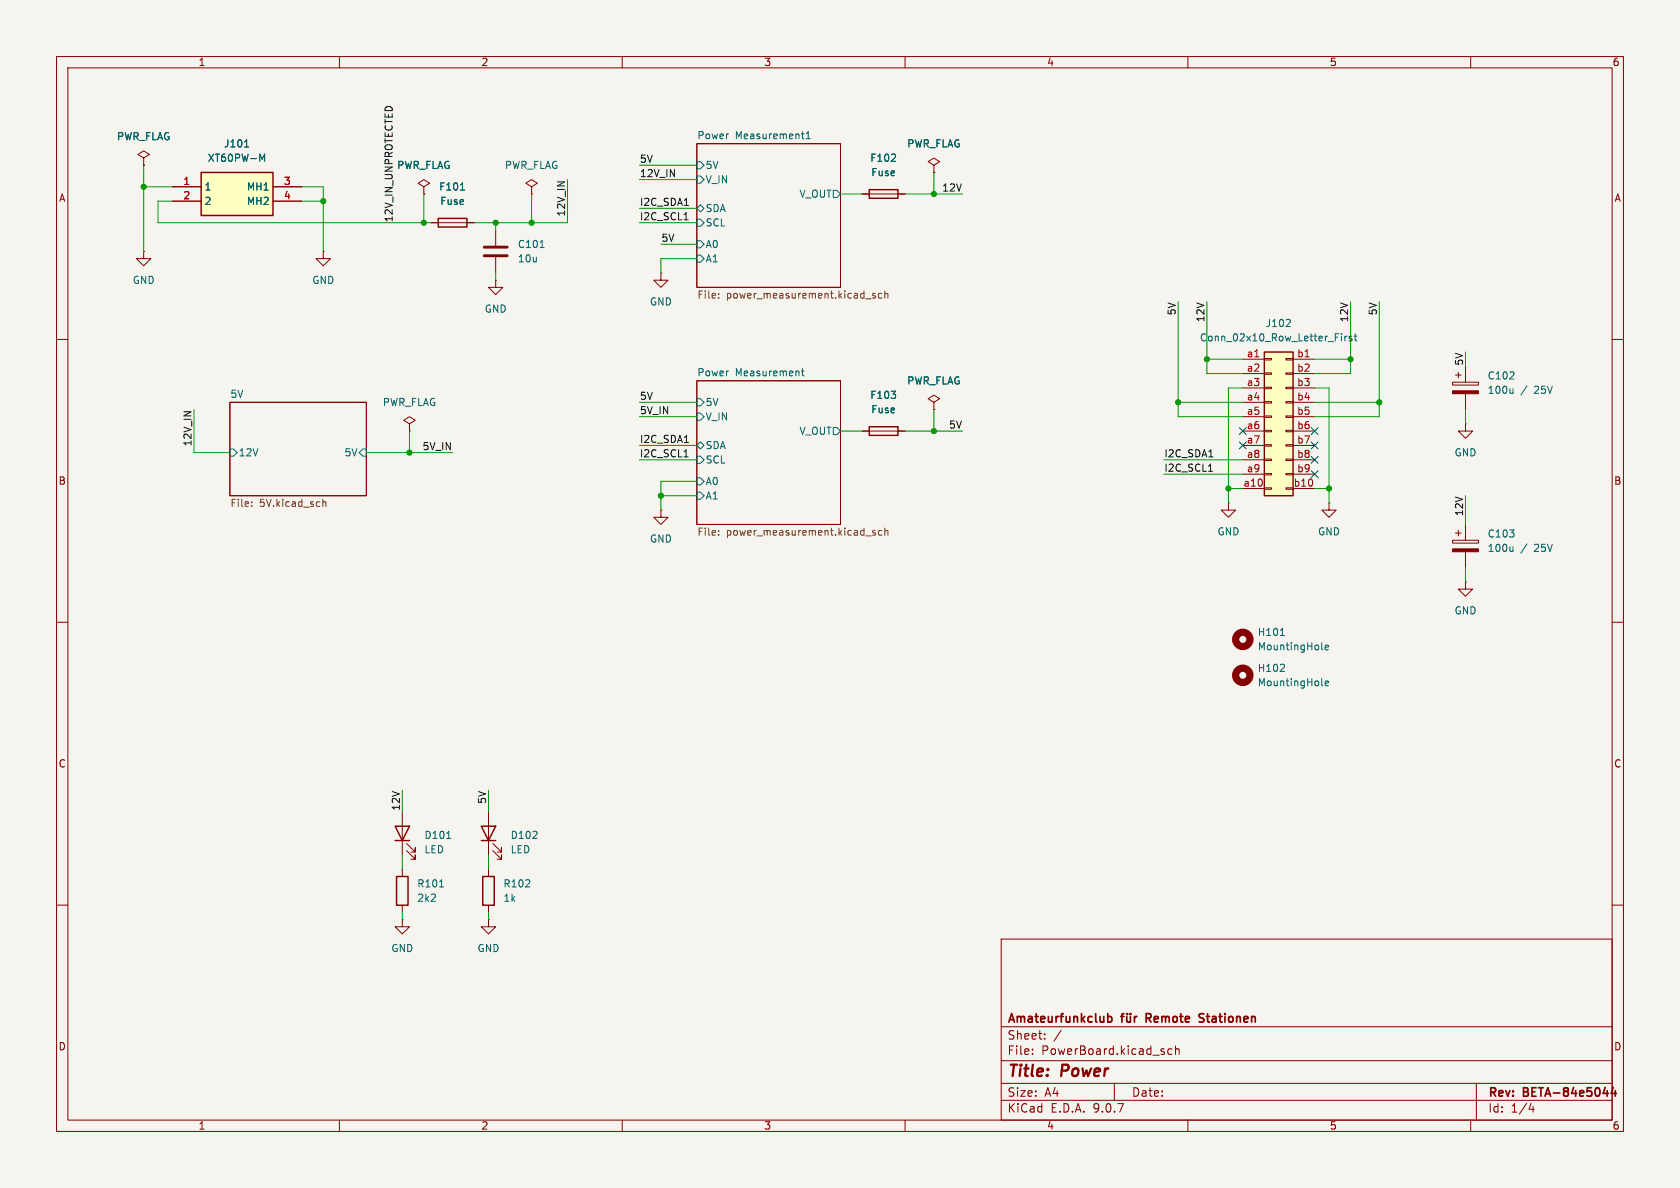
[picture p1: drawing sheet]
<svg xmlns="http://www.w3.org/2000/svg" width="297mm" height="210mm" viewBox="0 0 297 210" stroke-linecap="round" stroke-linejoin="round" font-family="sans-serif">
<path d="M0 0h297v210h-297z" fill="#f5f4ef" stroke="#f5f4ef" stroke-width=".18"/>
<g fill="none" stroke="#840000" stroke-width=".18">
<path d="M10 10h277v190h-277zM12 12h273v186h-273zM60 10v2M110 10v2M160 10v2M210 10v2M260 10v2M123.2 25.4h25.4v25.4h-25.4zM10 60h2M40.6 71.1h24.2v16.5h-24.2zM123.2 67.3h25.4v25.4h-25.4zM285 60h2"/>
<path d="M10 110h2M285 110h2M10 160h2M177 166h108v32h-108zM285 160h2M60 198v2M110 198v2M160 198v2M177 194.5h108M177 191.5h108M177 187.5h108M177 181.5h108"/>
<path d="M182.5 186.3v.1M182.5 185.5v.1M184.7 183.6v.1M184.7 182.8v.1M187.6 182.1l-1.3 2M197 191.5v3M207.2 185.5l-.5-.1-.2 .3v.4l.1 .2h.6M207.8 185.5l.2-.1 .4 .1 .1 .9M207.8 184.9v1.5M210 198v2M260 198v2M261 191.5v6.5"/>
<path d="M270.7 195l-.4 1.1h.9M271 195.6v1"/>
</g>
<g fill="none" stroke="#840000" stroke-width=".3">
<path d="M195.8 179.8l.5-.1 .3 .3v.4l-.2 .2h-.6M198.1 179.7h.6M198.7 179.2l-.4 .2v1.3M199.2 179.7l.1 .9 .3 .1 .2-.2M199.3 179.2v.1M199.8 179.2v.1M199.8 179.7v1M200.6 179.7v1M201 179.7l-.3 .1-.1 .2M202.6 180h.6M203.2 179.2h-.6v1.5M212.8 179.3l-.5-.1-.3 .3 .1 .3 .6 .2"/>
<path d="M212 180.6h.7M285.2 192.2l-.4 1.1h1M285.6 192.8v1"/>
</g>
<g fill="none" stroke="#006464" stroke-width=".18">
<path d="M123.2 28.6h.6l.7 .6-.7 .6h-.6zM123.2 38.7h.6l.7 .7-.7 .6h-.6zM123.2 36.8l.6-.6 .7 .6-.7 .7zM123.2 31.1h.6l.7 .7-.7 .6h-.6zM141.7 23.7h.5M142 24.5h.2M142.5 24.5h.7M142.5 23.6l.4-.3v1.2M147.3 33.7h.7l.6 .6-.6 .6h-.7zM123.2 42.5h.6l.7 .7-.7 .6h-.6zM123.2 45.1h.6l.7 .6-.7 .7h-.6zM40.6 79.4h.7l.6 .6-.6 .6h-.7z"/>
<path d="M64.1 79.4h.7v1.2h-.7l-.6-.6zM123.2 70.5h.6l.7 .6-.7 .7h-.6zM123.2 78.7l.6-.6 .7 .6-.7 .7zM123.2 73h.6l.7 .7-.7 .6h-.6zM141.7 65.6h.5M141.9 65.2v1.1l.3 .1M147.3 75.6h.7l.6 .6-.6 .6h-.7zM123.2 84.5h.6l.7 .6-.7 .6h-.6zM123.2 87h.6l.7 .6-.7 .7h-.6zM123.2 80.6h.6l.7 .7-.7 .6h-.6z"/>
</g>
<g fill="none" stroke="#725600" stroke-width=".18">
<path d="M127 51.9v.1M127 52.6v.1M153 52.8h1M154.7 51.9h-.3l-.1 .1v.2l.4 .1v.3h-.4M155.9 51.9h-.4l-.2 .2 .1 .5h.5M156.4 51.4v1.3M156.4 52l.2-.1h.3l.1 .8M44.5 89.4v.1M44.5 88.8v.1M57.1 88.3v1.2M57.1 88.8l.2-.1 .3 .1v.7M127 94.5v.1"/>
<path d="M127 93.8v.2M153 94.7h1M154.7 93.8h-.3l-.1 .2v.1l.4 .2v.3h-.4M155.9 93.8h-.4l-.2 .2 .1 .6h.5M156.4 93.9l.2-.1h.3l.1 .8M156.4 93.3v1.3"/>
</g>
<path d="M223.5 62.2h5.1v25.4h-5.1z" fill="#ffffc2"/>
<path d="M77.5 38.6h5v1.5h-5zM153.7 33.5h5v1.6h-5zM223.5 62.2h5.1v25.4h-5.1zM85.1 146.1h2.5l-1.2 2.5zM85.1 148.6h2.5M85.3 154.9h2.1v5.1h-2.1z" fill="none" stroke="#840000" stroke-width=".25"/>
<g fill="none" stroke="#840000" stroke-width=".18">
<path d="M76.2 39.4h7.6M152.4 34.3h7.6M165.1 29.2l1-.6-1-.7-1 .7 1 .6v1.3M165.1 30.5h.1M57.1 44.5v1.2h1.3l-1.3 1.3-1.2-1.3h1.2M57.1 44.5h.1M116.8 48.3v1.2h1.3l-1.3 1.3-1.2-1.3h1.2M116.8 48.3h.1M219.7 63.5h3.8M219.7 66h3.8M219.7 68.6h3.8M219.7 71.1h3.8"/>
<path d="M219.7 73.7h3.8M219.7 76.2h3.8M219.7 78.7h3.8M223.5 63.4h1.3v.2h-1.3zM223.5 65.9h1.3v.3h-1.3zM223.5 68.5h1.3v.2h-1.3zM223.5 71h1.3v.2h-1.3zM223.5 73.5h1.3v.3h-1.3zM223.5 76.1h1.3v.2h-1.3zM223.5 78.6h1.3v.3h-1.3zM227.3 63.4h1.3v.2h-1.3zM227.3 65.9h1.3v.3h-1.3z"/>
<path d="M227.3 68.5h1.3v.2h-1.3zM227.3 71h1.3v.2h-1.3zM227.3 73.5h1.3v.3h-1.3zM227.3 76.1h1.3v.2h-1.3zM227.3 78.6h1.3v.3h-1.3zM228.6 63.5h3.8M228.6 66h3.8M228.6 68.6h3.8M228.6 71.1h3.8M228.6 73.7h3.8M228.6 76.2h3.8M228.6 78.7h3.8"/>
<path d="M259.1 74.9v1.3h1.2l-1.2 1.3-1.3-1.3h1.3M259.1 74.9h.1M116.8 90.2v1.2h1.3l-1.3 1.3-1.2-1.3h1.2M116.8 90.2h.1M217.2 88.9v1.3h1.2l-1.2 1.2-1.3-1.2h1.3M217.2 88.9h.1M219.7 81.3h3.8M219.7 83.8h3.8M219.7 86.4h3.8M223.5 81.2h1.3v.2h-1.3zM223.5 83.7h1.3v.2h-1.3zM223.5 86.2h1.3v.3h-1.3z"/>
<path d="M227.3 81.2h1.3v.2h-1.3zM227.3 83.7h1.3v.2h-1.3zM227.3 86.2h1.3v.3h-1.3zM228.6 81.3h3.8M228.6 83.8h3.8M228.6 86.4h3.8M234.9 88.9v1.3h1.3l-1.3 1.2-1.2-1.2h1.2M234.9 88.9h.1M256.8 95.5h4.6v.5h-4.6zM257.3 94.2h1M257.8 93.7v1M259.1 92.7v2.8"/>
<path d="M259.1 97.5v2.8M259.1 102.9v1.2h1.2l-1.2 1.3-1.3-1.3h1.3M259.1 102.9h.1M86.4 143.5v7.6M86.4 153.7v1.2M87.1 150.4l1.5 1.5v-.8v.8h-.7M87.1 149.1l1.5 1.5v-.7v.7h-.7M86.4 162.6v1.2h1.2l-1.2 1.3-1.3-1.3h1.3M86.4 162.6h.1M86.4 160v1.3"/>
</g>
<g fill="none" stroke="#006464" stroke-width=".18">
<path d="M81.4 33.6h.7M157.5 28.5h.8M158.3 27.4v.4M228 56.5l.1 .2v.3l-.8 .7h.8M237.2 59v.1M237.2 59.4v.9M237.8 59.4v.9M238.1 59.4l-.3 .3M239 59.5l-.3-.1-.2 .2v.2l.5 .1v.3h-.5M239.4 59.4h.5M239.6 59v1.1l.3 .2M267.5 96.6v.9"/>
<path d="M267.5 97.4l-.2 .1M226.3 118.7h.8M226.4 112.3h.7M227 117.5v.5M233.7 114.7l.2 .2M234.3 114.5l.6-.2-.1-.2-.3-.1-.2 .2v.6h.5M233.7 121l.2 .2M234.3 120.8l.6-.1-.1-.3h-.3l-.2 .2v.6h.5"/>
</g>
<path d="M256.8 97h4.6v.5h-4.6z" fill="#840000" stroke="#840000" stroke-width=".18"/>
<g fill="none" stroke="#840000" stroke-width="1.3">
<circle cx="219.7" cy="113" r="1.27"/>
<circle cx="219.7" cy="119.4" r="1.27"/>
</g>
<path d="M35.6 30.5h12.7v7.6h-12.7z" fill="#ffffc2"/>
<path d="M35.6 30.5h12.7v7.6h-12.7zM153.7 75.4h5v1.6h-5zM69.8 146.1h2.6l-1.3 2.5zM69.8 148.6h2.6M70.1 154.9h2v5.1h-2z" fill="none" stroke="#840000" stroke-width=".25"/>
<g fill="none" stroke="#840000" stroke-width=".18">
<path d="M25.4 27.9l1-.6-1-.6-1 .6 1 .6v1.3M25.4 29.2h.1M30.5 33h5.1M30.5 35.6h5.1M48.3 33h5M48.3 35.6h5M74.9 33l1-.6-1-.6-1 .6 1 .6v1.3M74.9 34.3h.1M76.2 39.4h1.3M82.5 39.4h1.3M94 33l1-.6-1-.6-1 .6 1 .6v1.3M94 34.3h.1"/>
<path d="M152.4 34.3h1.3M158.7 34.3h1.3M165.1 30.5h.1M25.4 44.5v1.2h-1.3l1.3 1.3 1.3-1.3h-1.3M25.4 44.5h.1M87.6 49.5v1.3h1.3l-1.3 1.3-1.2-1.3h1.2M87.6 49.5h.1M87.6 40.6v2.8M87.6 45.5v2.8M72.4 74.9l1-.6-1-.6-1 .6 1 .6v1.3M72.4 76.2h.1M152.4 76.2h7.6"/>
<path d="M165.1 71.1l1-.6-1-.6-1 .6 1 .6v1.3M165.1 72.4h.1M256.8 67.6h4.6v.5h-4.6zM257.3 66.3h1M257.8 65.8v1M259.1 64.8v2.8M259.1 69.6v2.8M71.1 143.5v7.6M71.1 153.7v1.2M71.9 150.4l1.5 1.5v-.8v.8h-.8M71.9 149.1l1.5 1.5v-.7v.7h-.8M71.1 162.6v1.2h1.3l-1.3 1.3-1.3-1.3h1.3"/>
<path d="M71.1 162.6h.1M71.1 160v1.3"/>
</g>
<path d="M43.2 26h.8M45.9 27.2l.5 1 .4-1v1.3M81.4 33.6h.7M157.5 28.5h.8M158.3 27.4v.4M95.5 43.8h.7M267.5 68.7v.8M267.5 69.4l-.2 .1M77.7 156.8h.7M79 148.2h.7" fill="none" stroke="#006464" stroke-width=".18"/>
<path d="M85.6 43.7h4.1M85.6 45.2h4.1" fill="none" stroke="#840000" stroke-width=".51"/>
<path d="M256.8 69.1h4.6v.5h-4.6z" fill="#840000" stroke="#840000" stroke-width=".18"/>
<path d="M120.9 38.9h.8M121 36.3h.7M121 78.2h.7M120.9 80.8h.8M213.6 83.3h.8M213.7 80.8h.7" fill="none" stroke="#0f0f0f" stroke-width=".18"/>
<g fill="none" stroke="#009600" stroke-width=".18">
<path d="M25.4 33h5.1M25.4 29.2v15.3M30.5 35.6h-2.6v3.8h48.3M53.3 33h3.8v11.5M53.3 35.6h3.8M74.9 34.3v5.1M87.6 39.4v1.2M94 34.3v5.1M100.3 31.8v7.6h-16.5M113 39.4h10.2M113 29.2h10.2M113 31.8h10.2"/>
<path d="M113 36.8h10.2M148.6 34.3h3.8M160 34.3h10.2M165.1 30.5v3.8M87.6 48.3v1.2M116.8 43.2h6.4M123.2 45.7h-6.4v2.6M208.3 53.3v20.4h11.4M213.4 53.3v12.7h6.3M238.8 53.3v12.7h-6.4M243.8 53.3v20.4h-11.4M34.3 72.4v7.6h6.3"/>
<path d="M72.4 76.2v3.8M113 73.7h10.2M113 71.1h10.2M113 78.7h10.2M148.6 76.2h3.8M160 76.2h10.2M165.1 72.4v3.8M208.3 71.1h11.4M213.4 63.5h6.3M219.7 68.6h-2.5v20.3M232.4 71.1h11.4M232.4 63.5h6.4"/>
<path d="M232.4 68.6h2.5v20.3M259.1 72.4v2.5M64.8 80h15.2M113 81.3h10.2M116.8 87.6h6.4M123.2 85.1h-6.4v5.1M205.7 81.3h14M205.7 83.8h14M217.2 86.4h2.5M232.4 86.4h2.5M259.1 87.6v5.1M259.1 100.3v2.6"/>
<path d="M71.1 139.7v3.8M86.4 139.7v3.8M71.1 151.1v2.6M86.4 151.1v2.6M71.1 161.3v1.3M86.4 161.3v1.3"/>
</g>
<path d="M219.1 75.6l1.2 1.2M219.1 78.1l1.2 1.2M220.3 75.6l-1.2 1.2M220.3 78.1l-1.2 1.2M231.8 75.6l1.2 1.2M231.8 78.1l1.2 1.2M233 75.6l-1.2 1.2M233 78.1l-1.2 1.2M231.8 80.7l1.2 1.2M231.8 83.2l1.2 1.2M233 80.7l-1.2 1.2M233 83.2l-1.2 1.2" fill="none" stroke="#000084" stroke-width=".18"/>
<g fill="#009600" stroke="#009600" stroke-width=".18">
<circle cx="165.1" cy="76.2" r=".46"/>
<circle cx="116.8" cy="87.6" r=".46"/>
<circle cx="165.1" cy="34.3" r=".46"/>
<circle cx="208.3" cy="71.1" r=".46"/>
<circle cx="217.2" cy="86.4" r=".46"/>
<circle cx="213.4" cy="63.5" r=".46"/>
<circle cx="25.4" cy="33" r=".46"/>
<circle cx="57.1" cy="35.6" r=".46"/>
<circle cx="72.4" cy="80" r=".46"/>
<circle cx="243.8" cy="71.1" r=".46"/>
<circle cx="238.8" cy="63.5" r=".46"/>
<circle cx="234.9" cy="86.4" r=".46"/>
<circle cx="74.9" cy="39.4" r=".46"/>
<circle cx="94" cy="39.4" r=".46"/>
<circle cx="87.6" cy="39.4" r=".46"/>
</g>
<g font-size="2.8" fill="#840000">
<text x="178" y="190.9">Title:</text>
<text x="187.7" y="190.9">Power</text>
</g>
<g font-size="2.1" fill="#840000">
<text x="178" y="184">Sheet:</text>
<text x="178" y="181.2">Amateurfunkclub</text>
<text x="203.3" y="181.2">Remote</text>
<text x="213.3" y="181.2">Stationen</text>
<text x="178" y="186.7">File:</text>
<text x="184.1" y="186.7">PowerBoard.kicad_sch</text>
<text x="178" y="196.9">KiCad</text>
<text x="178" y="194.1">Size:</text>
<text x="184.7" y="194.1">A4</text>
<text x="185.7" y="196.9">E.D.A.</text>
<text x="193.3" y="196.9">9.0.7</text>
<text x="200" y="194.1">Date:</text>
<text x="263" y="194.3">Rev:</text>
<text x="263" y="196.9">Id:</text>
<text x="267.1" y="196.9">1/4</text>
<text x="269.4" y="194.3">BETA-84e5044</text>
</g>
<g font-size="1.8" fill="#840000">
<text x="35" y="11.9">1</text>
<text x="85" y="11.9">2</text>
<text x="135" y="11.9">3</text>
<text x="185" y="11.9">4</text>
<text x="235" y="11.9">5</text>
<text x="285" y="11.9">6</text>
<text x="10.3" y="35.9">A</text>
<text x="285.3" y="35.9">A</text>
<text x="10.3" y="85.9">B</text>
<text x="285.3" y="85.9">B</text>
<text x="10.3" y="135.9">C</text>
<text x="285.3" y="135.9">C</text>
<text x="10.3" y="185.9">D</text>
<text x="285.3" y="185.9">D</text>
<text x="35" y="199.9">1</text>
<text x="85" y="199.9">2</text>
<text x="135" y="199.9">3</text>
<text x="185" y="199.9">4</text>
<text x="235" y="199.9">5</text>
<text x="285" y="199.9">6</text>
</g>
<g font-size="1.8" fill="#006464">
<text x="20.6" y="25">PWR_FLAG</text>
<text x="36.6" y="28.8">XT60PW-M</text>
<text x="39.5" y="26.3">J101</text>
<text x="123.2" y="24.7">Power</text>
<text x="130" y="24.7">Measurement1</text>
<text x="153.7" y="28.8">F102</text>
<text x="160.3" y="26.3">PWR_FLAG</text>
<text x="36.1" y="33.9">1</text>
<text x="43.6" y="33.9">MH1</text>
<text x="70.1" y="30.1">PWR_FLAG</text>
<text x="77.5" y="33.9">F101</text>
<text x="89.2" y="30.1">PWR_FLAG</text>
<text x="124.7" y="30.1">5V</text>
<text x="124.7" y="32.6">V_IN</text>
<text x="141.2" y="35.2">V_OUT</text>
<text x="153.9" y="31.3">Fuse</text>
<text x="36.1" y="36.4">2</text>
<text x="43.6" y="36.4">MH2</text>
<text x="77.7" y="36.4">Fuse</text>
<text x="124.7" y="40.2">SCL</text>
<text x="124.7" y="37.7">SDA</text>
<text x="91.4" y="44">C101</text>
<text x="91.4" y="46.6">10u</text>
<text x="124.7" y="44">A0</text>
<text x="124.7" y="46.6">A1</text>
<text x="23.4" y="50.4">GND</text>
<text x="55.1" y="50.4">GND</text>
<text x="85.6" y="55.5">GND</text>
<text x="114.8" y="54.2">GND</text>
<text x="223.7" y="58">J102</text>
<text x="212" y="60.6">Conn_02x10_Row_Letter_First</text>
<text x="40.6" y="70.4">5V</text>
<text x="67.6" y="72">PWR_FLAG</text>
<text x="123.2" y="66.6">Power</text>
<text x="124.7" y="72">5V</text>
<text x="130" y="66.6">Measurement</text>
<text x="153.7" y="70.7">F103</text>
<text x="160.3" y="68.2">PWR_FLAG</text>
<text x="262.9" y="67.3">C102</text>
<text x="262.9" y="69.8">100u</text>
<text x="268.8" y="69.8">/</text>
<text x="271.3" y="69.8">25V</text>
<text x="124.7" y="74.5">V_IN</text>
<text x="141.2" y="77.1">V_OUT</text>
<text x="153.9" y="73.3">Fuse</text>
<text x="42.1" y="80.9">12V</text>
<text x="60.8" y="80.9">5V</text>
<text x="124.7" y="82.1">SCL</text>
<text x="124.7" y="79.6">SDA</text>
<text x="257" y="80.9">GND</text>
<text x="124.7" y="86">A0</text>
<text x="124.7" y="88.5">A1</text>
<text x="215.1" y="94.8">GND</text>
<text x="232.9" y="94.8">GND</text>
<text x="262.9" y="95.2">C103</text>
<text x="114.8" y="96.1">GND</text>
<text x="262.9" y="97.8">100u</text>
<text x="268.8" y="97.8">/</text>
<text x="271.3" y="97.8">25V</text>
<text x="222.3" y="112.6">H101</text>
<text x="257" y="108.8">GND</text>
<text x="222.3" y="115.2">MountingHole</text>
<text x="222.3" y="119">H102</text>
<text x="222.3" y="121.5">MountingHole</text>
<text x="74.9" y="148.5">D101</text>
<text x="90.2" y="148.5">D102</text>
<text x="74.9" y="151">LED</text>
<text x="90.2" y="151">LED</text>
<text x="73.7" y="157.1">R101</text>
<text x="73.7" y="159.6">2k2</text>
<text x="88.9" y="157.1">R102</text>
<text x="88.9" y="159.6">1k</text>
<text x="69.1" y="168.5">GND</text>
<text x="84.3" y="168.5">GND</text>
</g>
<g font-size="1.8" fill="#0f0f0f">
<text x="113" y="28.9">5V</text>
<text x="113" y="31.4">12V_IN</text>
<text x="166.5" y="33.9">12V</text>
<text x="69.5" y="39.4" transform="rotate(-90 69.5 39.4)">12V_IN_UNPROTECTED</text>
<text x="100" y="38.4" transform="rotate(-90 100 38.4)">12V_IN</text>
<text x="113" y="39">I2C_SCL1</text>
<text x="113" y="36.5">I2C_SDA1</text>
<text x="116.8" y="42.8">5V</text>
<text x="207.9" y="55.8" transform="rotate(-90 207.9 55.8)">5V</text>
<text x="213" y="57.1" transform="rotate(-90 213 57.1)">12V</text>
<text x="238.4" y="57.1" transform="rotate(-90 238.4 57.1)">12V</text>
<text x="243.5" y="55.8" transform="rotate(-90 243.5 55.8)">5V</text>
<text x="113" y="70.8">5V</text>
<text x="113" y="73.3">5V_IN</text>
<text x="167.7" y="75.9">5V</text>
<text x="33.9" y="79" transform="rotate(-90 33.9 79)">12V_IN</text>
<text x="74.6" y="79.7">5V_IN</text>
<text x="113" y="78.4">I2C_SDA1</text>
<text x="113" y="80.9">I2C_SCL1</text>
<text x="205.7" y="83.5">I2C_SCL1</text>
<text x="205.7" y="80.9">I2C_SDA1</text>
<text x="258.7" y="91.3" transform="rotate(-90 258.7 91.3)">12V</text>
<text x="70.8" y="143.4" transform="rotate(-90 70.8 143.4)">12V</text>
<text x="86" y="142.2" transform="rotate(-90 86 142.2)">5V</text>
</g>
<g font-size="1.8" fill="#a90000">
<text x="32.3" y="32.8">1</text>
<text x="32.3" y="35.3">2</text>
<text x="50.1" y="32.8">3</text>
<text x="50.1" y="35.3">4</text>
<text x="220.3" y="63.2">a1</text>
<text x="220.3" y="65.8">a2</text>
<text x="229.2" y="63.2">b1</text>
<text x="229.2" y="65.8">b2</text>
<text x="220.3" y="68.3">a3</text>
<text x="220.3" y="70.9">a4</text>
<text x="229.2" y="68.3">b3</text>
<text x="229.2" y="70.9">b4</text>
<text x="220.3" y="73.4">a5</text>
<text x="220.3" y="75.9">a6</text>
<text x="229.2" y="73.4">b5</text>
<text x="229.2" y="75.9">b6</text>
<text x="220.3" y="78.5">a7</text>
<text x="220.3" y="81">a8</text>
<text x="220.3" y="83.6">a9</text>
<text x="229.2" y="78.5">b7</text>
<text x="229.2" y="81">b8</text>
<text x="229.2" y="83.6">b9</text>
<text x="219.7" y="86.1">a10</text>
<text x="228.6" y="86.1">b10</text>
</g>
<g font-size="1.8" fill="#725600">
<text x="123.2" y="53.1">File:</text>
<text x="128.4" y="53.1">power_measurement.kicad_sch</text>
<text x="40.6" y="89.9">File:</text>
<text x="45.9" y="89.9">5V.kicad_sch</text>
<text x="123.2" y="95">File:</text>
<text x="128.4" y="95">power_measurement.kicad_sch</text>
</g>
<text font-size="1.8" fill="#009600" x="258.7" y="64.7" transform="rotate(-90 258.7 64.7)">5V</text>
</svg>
